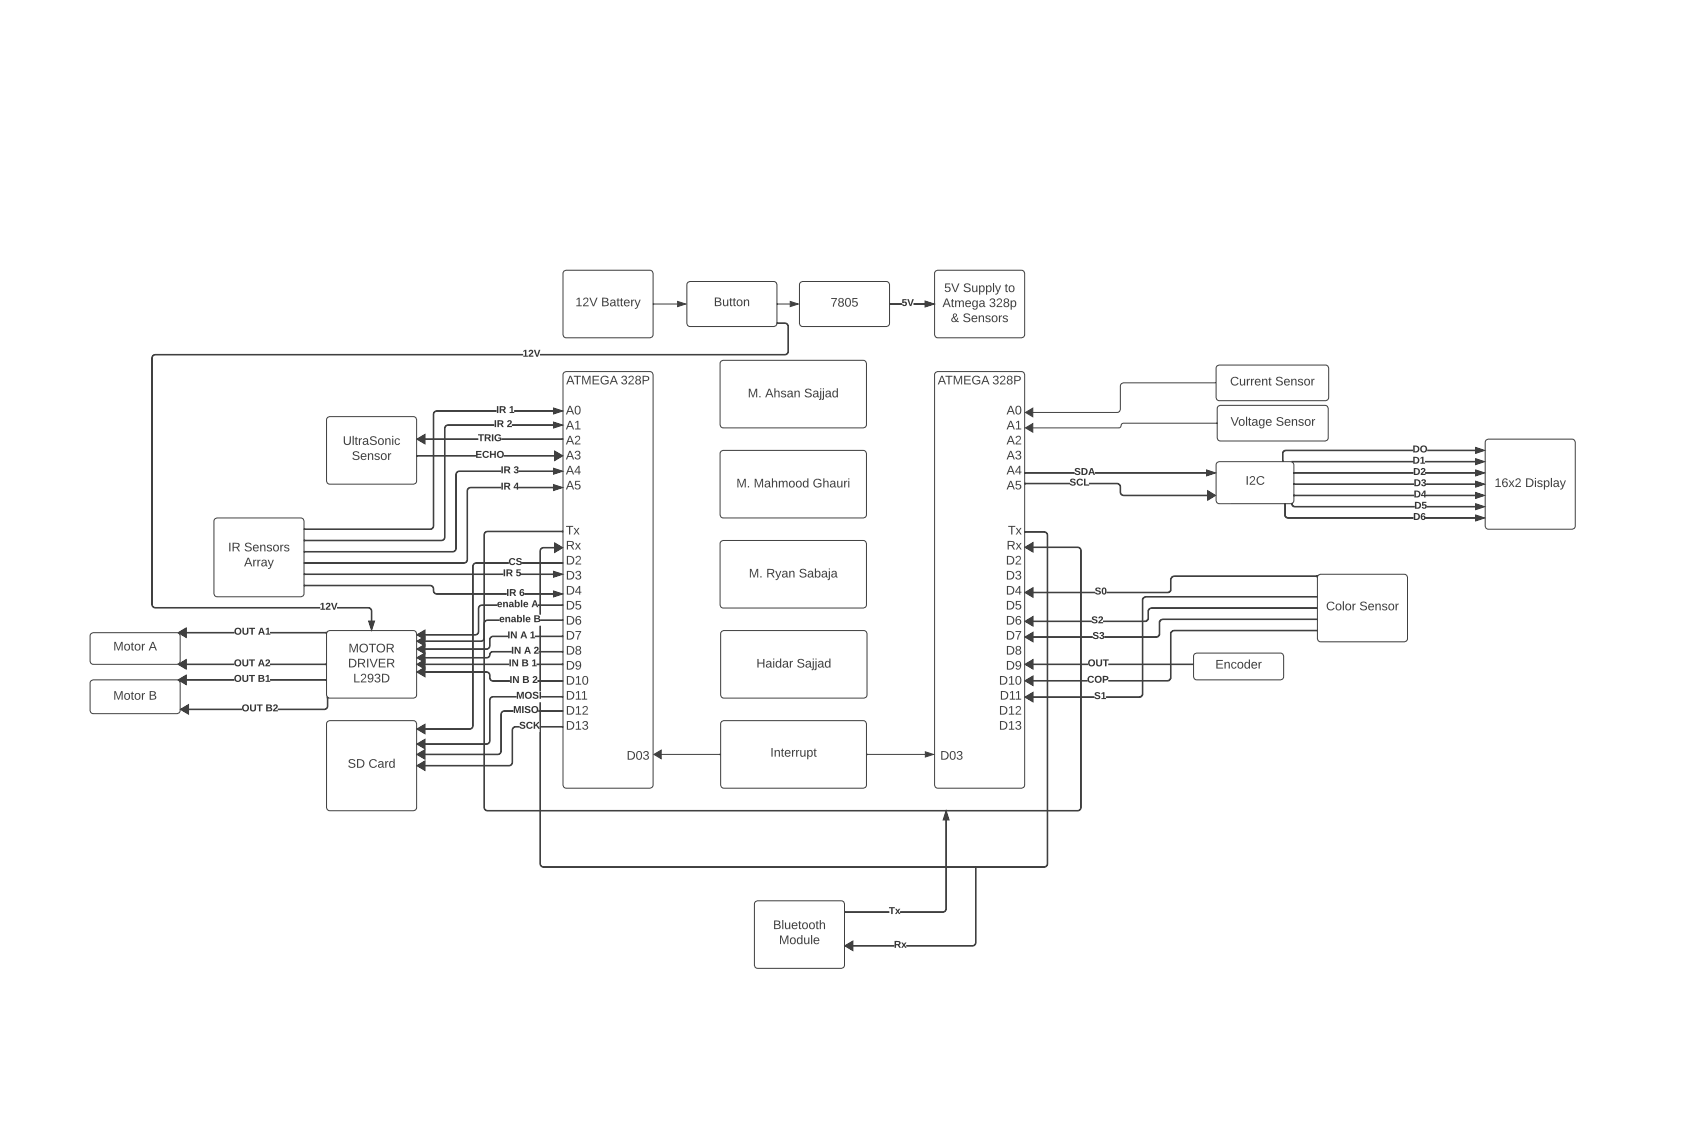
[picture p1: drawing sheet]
<svg xmlns="http://www.w3.org/2000/svg" width="476mm" height="317mm" viewBox="0 0 476 317" stroke-linecap="round" stroke-linejoin="round" font-family="sans-serif">
<path d="M159.1 105l.6-.2h23.5a.92 .92 0 0 1 .9 .9v115.6a.92 .92 0 0 1-.9 .9h-23.5a.92 .92 0 0 1-1-.9v-115.6z" fill="none" stroke="#3a414a" stroke-width=".28"/>
<path d="M92.4 178l.6-.2h23.5a.92 .92 0 0 1 1 1v17.1a.92 .92 0 0 1-1 .9h-23.5a.92 .92 0 0 1-.9-.9v-17.1z" fill="#fff"/>
<path d="M92.4 178l.6-.2h23.5a.92 .92 0 0 1 1 1v17.1a.92 .92 0 0 1-1 .9h-23.5a.92 .92 0 0 1-.9-.9v-17.1z" fill="none" stroke="#3a414a" stroke-width=".28"/>
<path d="M118.6 187.2h24.9v.2h-24.9zM151.4 187.2h7.2v.2h-7.2z" fill="#3a414a"/>
<path d="M118.6 187.2h24.9v.2h-24.9zM151.4 187.2h7.2v.2h-7.2z" fill="none" stroke="#3a414a" stroke-width=".28"/>
<g fill="#3a414a">
<path d="M117.7 187.3l2.1-1.2v2.4z"/>
<path d="M117.6 187.3l2.2-1.3v2.7zM117.9 187.3l1.8 1.1v-2.2z"/>
</g>
<path d="M117.6 187.3l2.2-1.3v2.7zM117.9 187.3l1.8-1.1v2.2z" fill="none" stroke="#3a414a" stroke-width=".28"/>
<g fill="#3a414a">
<path d="M158.6 187.2l.1 .2z"/>
<path d="M158.6 187.2l.1 .2zM158.6 187.2l.1 .2z"/>
</g>
<path d="M158.6 187.2l.1 .2z" fill="none" stroke="#3a414a" stroke-width=".28"/>
<path d="M118.6 185.4h18.7l.6-.3 .2-.9 .6-.5h5.4v.1l-5.4 .1-.4 .4-.4 1-.6 .2h-18.7zM152 183.7h6.6v.1h-6.6z" fill="#3a414a"/>
<path d="M118.6 185.4h18.7l.6-.3 .2-.9 .6-.5h5.4v.1l-5.4 .1-.4 .4-.4 1-.6 .2h-18.7zM152 183.7h6.6v.1h-6.6z" fill="none" stroke="#3a414a" stroke-width=".28"/>
<g fill="#3a414a">
<path d="M117.7 185.5l2.1-1.3v2.5z"/>
<path d="M117.6 185.5l2.2-1.4v2.7zM117.9 185.5l1.8 1v-2.1z"/>
</g>
<path d="M117.6 185.5l2.2-1.4v2.7zM117.9 185.5l1.8-1.1v2.1z" fill="none" stroke="#3a414a" stroke-width=".28"/>
<g fill="#3a414a">
<path d="M158.6 183.7l.1 .1z"/>
<path d="M158.6 183.7l.1 .1zM158.6 183.7l.1 .1z"/>
</g>
<path d="M158.6 183.7l.1 .1z" fill="none" stroke="#3a414a" stroke-width=".28"/>
<path d="M118.6 182.9h18.7l.7-.6v-2.1l.6-.7 4.5-.1v.1h-4.2l-.3 .2-.4 .5-.1 2.2-.3 .5-.5 .2h-18.7zM151 179.4h7.6v.1h-7.6z" fill="#3a414a"/>
<path d="M151 179.4h7.6v.1h-7.6zM118.6 182.9h18.7l.7-.6v-2.1l.6-.7 4.5-.1v.1h-4.2l-.3 .2-.4 .5-.1 2.2-.3 .5-.5 .2h-18.7z" fill="none" stroke="#3a414a" stroke-width=".28"/>
<g fill="#3a414a">
<path d="M117.7 183l2.1-1.2v2.4z"/>
<path d="M117.6 183l2.2-1.3v2.7zM117.9 183l1.8 1.1v-2.1z"/>
</g>
<path d="M117.6 183l2.2-1.3v2.7zM117.9 183l1.8-1v2.1z" fill="none" stroke="#3a414a" stroke-width=".28"/>
<g fill="#3a414a">
<path d="M158.6 179.4l.1 .1z"/>
<path d="M158.6 179.3l.1 .2zM158.6 179.4l.1 .1z"/>
</g>
<path d="M158.6 179.3l.1 .2zM158.6 179.4l.1 .1z" fill="none" stroke="#3a414a" stroke-width=".28"/>
<path d="M118.6 189.4h18.7l.8 .6 .1 1.3 .5 .5 5 .1v.2h-5l-.6-.6-.2-1.5-.7-.4h-18.6zM151.7 191.9h6.9v.2h-6.9z" fill="#3a414a"/>
<path d="M118.6 189.4h18.7l.8 .6 .1 1.3 .5 .5 5 .1v.2h-5l-.6-.6-.2-1.5-.7-.4h-18.6zM151.7 191.9h6.9v.2h-6.9z" fill="none" stroke="#3a414a" stroke-width=".28"/>
<g fill="#3a414a">
<path d="M117.7 189.5l2.1-1.2v2.4z"/>
<path d="M117.6 189.5l2.2-1.4v2.7zM117.9 189.5l1.8 1.1v-2.2z"/>
</g>
<path d="M117.6 189.5l2.2-1.4v2.7zM117.9 189.5l1.8-1.1v2.2z" fill="none" stroke="#3a414a" stroke-width=".28"/>
<g fill="#3a414a">
<path d="M158.6 191.9l.1 .2z"/>
<path d="M158.6 191.9l.1 .2zM158.6 191.9l.1 .2z"/>
</g>
<path d="M158.6 191.9l.1 .2z" fill="none" stroke="#3a414a" stroke-width=".28"/>
<path d="M118.6 180.7h17.2l.6-.7v-4.2l.2-.6 .7-.4h3.4v.2h-3.2l-.6 .2-.3 .6v4.2l-.2 .5-.7 .4h-17.1zM152.5 174.8h6.1v.2h-6.1z" fill="#3a414a"/>
<path d="M152.5 174.8h6.1v.2h-6.1zM118.6 180.7h17.2l.6-.7v-4.2l.2-.6 .7-.4h3.4v.2h-3.2l-.6 .2-.3 .6v4.2l-.2 .5-.7 .4h-17.1z" fill="none" stroke="#3a414a" stroke-width=".28"/>
<g fill="#3a414a">
<path d="M117.7 180.8l2.1-1.2v2.4z"/>
<path d="M117.6 180.8l2.2-1.3v2.6zM117.9 180.8l1.8 1.1v-2.2z"/>
</g>
<path d="M117.6 180.8l2.2-1.3v2.6zM117.9 180.8l1.8-1.1v2.2z" fill="none" stroke="#3a414a" stroke-width=".28"/>
<g fill="#3a414a">
<path d="M158.6 174.8l.1 .2z"/>
<path d="M158.6 174.8l.1 .2zM158.6 174.8l.1 .2z"/>
</g>
<path d="M158.6 174.8l.1 .2z" fill="none" stroke="#3a414a" stroke-width=".28"/>
<path d="M118.6 178.9l15.8-.1 .5-.7v-6.5l.1-.6 .9-.4h4.2v.1h-4.4l-.6 .5-.1 7-.2 .5-.5 .3-15.7 .1zM151.8 170.6h6.8v.1h-6.8z" fill="#3a414a"/>
<path d="M118.6 178.9l15.8-.1 .5-.7v-6.5l.1-.6 .9-.4h4.2v.1h-4.4l-.6 .5-.1 7-.2 .5-.5 .3-15.7 .1zM151.8 170.6h6.8v.1h-6.8z" fill="none" stroke="#3a414a" stroke-width=".28"/>
<g fill="#3a414a">
<path d="M117.7 179l2.1-1.2v2.4z"/>
<path d="M117.6 179l2.2-1.3v2.7zM117.9 179l1.8 1.1v-2.2z"/>
</g>
<path d="M117.6 179l2.2-1.3v2.7zM117.9 179l1.8-1.1v2.2z" fill="none" stroke="#3a414a" stroke-width=".28"/>
<g fill="#3a414a">
<path d="M158.6 170.6l.1 .1z"/>
<path d="M158.6 170.6l.1 .1zM158.6 170.6l.1 .1z"/>
</g>
<path d="M158.6 170.6l.1 .1z" fill="none" stroke="#3a414a" stroke-width=".28"/>
<path d="M92.4 203.4l.6-.2h23.5a.92 .92 0 0 1 1 1v23.4a.92 .92 0 0 1-1 1h-23.5a.92 .92 0 0 1-.9-1v-23.4z" fill="#fff"/>
<path d="M92.4 203.4l.6-.2h23.5a.92 .92 0 0 1 1 1v23.4a.92 .92 0 0 1-1 1h-23.5a.92 .92 0 0 1-.9-1v-23.4z" fill="none" stroke="#3a414a" stroke-width=".28"/>
<path d="M118.6 209.7l19-.1 .4-.7 .1-12 .5-.4 .5-.1h6.4v.1h-6.4l-.8 .5-.1 11.9-.1 .4-.5 .5-19 .1zM152.7 196.4h5.9v.1h-5.9z" fill="#3a414a"/>
<path d="M152.7 196.4h5.9v.1h-5.9zM118.6 209.7l19-.1 .4-.7 .1-12 .5-.4 .5-.1h6.4v.1h-6.4l-.8 .5-.1 11.9-.1 .4-.5 .5-19 .1z" fill="none" stroke="#3a414a" stroke-width=".28"/>
<g fill="#3a414a">
<path d="M117.7 209.8l2.1-1.2v2.4z"/>
<path d="M117.6 209.8l2.2-1.3v2.7zM117.9 209.8l1.8 1.1v-2.2z"/>
</g>
<path d="M117.6 209.8l2.2-1.3v2.7zM117.9 209.8l1.8-1.1v2.2z" fill="none" stroke="#3a414a" stroke-width=".28"/>
<g fill="#3a414a">
<path d="M158.6 196.4l.1 .1z"/>
<path d="M158.6 196.4l.1 .1zM158.6 196.4l.1 .1z"/>
</g>
<path d="M158.6 196.4l.1 .1z" fill="none" stroke="#3a414a" stroke-width=".28"/>
<path d="M118.6 212.6h22.1l.5-.8 .1-10.7 .6-.6 2.8-.1v.2h-2.6l-.7 .6v10.6l-.1 .4-.5 .5-22.2 .1zM151.9 200.4h6.7v.2h-6.7z" fill="#3a414a"/>
<path d="M118.6 212.6h22.1l.5-.8 .1-10.7 .6-.6 2.8-.1v.2h-2.6l-.7 .6v10.6l-.1 .4-.5 .5-22.2 .1zM151.9 200.4h6.7v.2h-6.7z" fill="none" stroke="#3a414a" stroke-width=".28"/>
<g fill="#3a414a">
<path d="M117.7 212.7l2.1-1.2v2.4z"/>
<path d="M117.6 212.7l2.2-1.3v2.7zM117.9 212.7l1.8 1.1v-2.2z"/>
</g>
<path d="M117.6 212.7l2.2-1.3v2.7zM117.9 212.7l1.8-1.1v2.2z" fill="none" stroke="#3a414a" stroke-width=".28"/>
<g fill="#3a414a">
<path d="M158.6 200.4l.1 .2z"/>
<path d="M158.6 200.4l.1 .2zM158.6 200.4l.1 .2z"/>
</g>
<path d="M158.6 200.4l.1 .2z" fill="none" stroke="#3a414a" stroke-width=".28"/>
<path d="M118.6 215.8l25.3-.1 .5-.8v-9.3l.7-.7h1.3v.1l-1.4 .1-.4 .5-.1 9.3-.1 .7-.6 .3-25.2 .1zM152.3 204.9h6.3v.1h-6.3z" fill="#3a414a"/>
<path d="M118.6 215.8l25.3-.1 .5-.8v-9.3l.7-.7h1.3v.1l-1.4 .1-.4 .5-.1 9.3-.1 .7-.6 .3-25.2 .1zM152.3 204.9h6.3v.1h-6.3z" fill="none" stroke="#3a414a" stroke-width=".28"/>
<g fill="#3a414a">
<path d="M117.7 215.9l2.1-1.2v2.4z"/>
<path d="M117.6 215.9l2.2-1.3v2.6zM117.9 215.9l1.8 1.1v-2.2z"/>
</g>
<path d="M117.6 215.9l2.2-1.3v2.6zM117.9 215.9l1.8-1.1v2.2z" fill="none" stroke="#3a414a" stroke-width=".28"/>
<g fill="#3a414a">
<path d="M158.6 204.9l.1 .1z"/>
<path d="M158.6 204.9l.1 .1zM158.6 204.9l.1 .1z"/>
</g>
<path d="M158.6 204.9l.1 .1z" fill="none" stroke="#3a414a" stroke-width=".28"/>
<path d="M133.6 159l.7-.3h9.1v.1h-9.1l-.6 .3-.3 .5v45.3l-.4 .6-.4 .1h-14v-.1h13.9l.7-.6 .1-45.2zM147.3 158.7h11.3v.1h-11.3z" fill="#3a414a"/>
<path d="M133.6 159l.7-.3h9.1v.1h-9.1l-.6 .3-.3 .5v45.3l-.4 .6-.4 .1h-14v-.1h13.9l.7-.6 .1-45.2zM147.3 158.7h11.3v.1h-11.3z" fill="none" stroke="#3a414a" stroke-width=".28"/>
<g fill="#3a414a">
<path d="M117.7 205.6l2.1-1.2v2.4z"/>
<path d="M117.6 205.6l2.2-1.4v2.7zM117.9 205.6l1.8 1v-2.1z"/>
</g>
<path d="M117.6 205.6l2.2-1.4v2.7zM117.9 205.6l1.8-1.1v2.1z" fill="none" stroke="#3a414a" stroke-width=".28"/>
<g fill="#3a414a">
<path d="M158.6 158.7l.1 .1z"/>
<path d="M158.6 158.7l.1 .1zM158.6 158.7l.1 .1z"/>
</g>
<path d="M158.6 158.7l.1 .1z" fill="none" stroke="#3a414a" stroke-width=".28"/>
<path d="M92.4 117.7l.6-.2h23.5a.92 .92 0 0 1 1 .9v17.2a.92 .92 0 0 1-1 .9h-23.5a.92 .92 0 0 1-.9-.9v-17.2z" fill="#fff"/>
<path d="M92.4 117.7l.6-.2h23.5a.92 .92 0 0 1 1 .9v17.2a.92 .92 0 0 1-1 .9h-23.5a.92 .92 0 0 1-.9-.9v-17.2z" fill="none" stroke="#3a414a" stroke-width=".28"/>
<path d="M118.6 123.7h16.1v.2h-16.1zM141.5 123.7h17.1v.2h-17.1z" fill="#3a414a"/>
<path d="M118.6 123.7h16.1v.2h-16.1zM141.5 123.7h17.1v.2h-17.1z" fill="none" stroke="#3a414a" stroke-width=".28"/>
<g fill="#3a414a">
<path d="M117.7 123.8l2.1-1.2v2.4z"/>
<path d="M117.6 123.8l2.2-1.3v2.7zM117.9 123.8l1.8 1.1v-2.2z"/>
</g>
<path d="M117.6 123.8l2.2-1.3v2.7zM117.9 123.8l1.8-1.1v2.2z" fill="none" stroke="#3a414a" stroke-width=".28"/>
<path d="M117.6 128.4h16.4v.2h-16.4zM142.2 128.4h15.4v.2h-15.4z" fill="#3a414a"/>
<path d="M117.6 128.4h16.4v.2h-16.4zM142.2 128.4h15.4v.2h-15.4z" fill="none" stroke="#3a414a" stroke-width=".28"/>
<g fill="#3a414a">
<path d="M117.6 128.4v.2z"/>
<path d="M117.6 128.4v.2zM117.6 128.4v.2z"/>
</g>
<path d="M117.6 128.4v.2z" fill="none" stroke="#3a414a" stroke-width=".28"/>
<g fill="#3a414a">
<path d="M156.5 127.3l2 1.2-2 1.2z"/>
<path d="M156.4 127.2l2.3 1.3-2.3 1.4zM156.5 127.4v2.2l1.9-1.1z"/>
</g>
<path d="M156.4 127.2l2.3 1.3-2.3 1.4zM156.5 127.4l1.9 1.1-1.9 1.1z" fill="none" stroke="#3a414a" stroke-width=".28"/>
<path d="M60.7 146.3l.6-.3h23.5a.92 .92 0 0 1 .9 1v20.3a.92 .92 0 0 1-.9 1h-23.5a.92 .92 0 0 1-1-1v-20.3z" fill="#fff"/>
<path d="M60.7 146.3l.6-.3h23.5a.92 .92 0 0 1 .9 1v20.3a.92 .92 0 0 1-.9 1h-23.5a.92 .92 0 0 1-1-1v-20.3z" fill="none" stroke="#3a414a" stroke-width=".28"/>
<path d="M85.9 149.1h35.8l.5-.8 .1-31.9 .4-.5 .5-.1h16.7v.2h-16.7l-.8 .4-.1 31.9-.1 .4-.4 .5-35.9 .1zM145.1 115.8h11v.2h-11z" fill="#3a414a"/>
<path d="M145.1 115.8h11v.2h-11zM85.9 149.1h35.8l.5-.8 .1-31.9 .4-.5 .5-.1h16.7v.2h-16.7l-.8 .4-.1 31.9-.1 .4-.4 .5-35.9 .1z" fill="none" stroke="#3a414a" stroke-width=".28"/>
<g fill="#3a414a">
<path d="M85.8 149.1l.1 .2z"/>
<path d="M85.8 149.1l.1 .2zM85.8 149.1l.1 .2z"/>
</g>
<path d="M85.8 149.1l.1 .2z" fill="none" stroke="#3a414a" stroke-width=".28"/>
<g fill="#3a414a">
<path d="M156.1 115.2l2.3 .7-2.3 .7z"/>
<path d="M156.1 115l2.6 .9-2.6 .8zM156.2 115.3v1.2l2-.6z"/>
</g>
<path d="M156.1 115l2.6 .9-2.6 .8zM156.2 115.3l2 .6-2 .6z" fill="none" stroke="#3a414a" stroke-width=".28"/>
<path d="M85.9 152.3l39-.1 .4-.8 .1-31.1 .5-.4 .5-.1h12.9v.1h-12.9l-.8 .5-.1 31-.1 .5-.5 .5-39 .1zM144.4 119.8h11.7v.1h-11.7z" fill="#3a414a"/>
<path d="M144.4 119.8h11.7v.1h-11.7zM85.9 152.3l39-.1 .4-.8 .1-31.1 .5-.4 .5-.1h12.9v.1h-12.9l-.8 .5-.1 31-.1 .5-.5 .5-39 .1z" fill="none" stroke="#3a414a" stroke-width=".28"/>
<g fill="#3a414a">
<path d="M85.8 152.3l.1 .2z"/>
<path d="M85.8 152.3l.1 .2zM85.8 152.3l.1 .2z"/>
</g>
<path d="M85.8 152.3l.1 .2z" fill="none" stroke="#3a414a" stroke-width=".28"/>
<g fill="#3a414a">
<path d="M156.1 119.1l2.3 .8-2.3 .7z"/>
<path d="M156.1 119l2.6 .9-2.6 .8zM156.2 119.2v1.3l2-.6z"/>
</g>
<path d="M156.1 119l2.6 .9-2.6 .8zM156.2 119.2l2 .7-2 .6z" fill="none" stroke="#3a414a" stroke-width=".28"/>
<path d="M85.9 155.5l42.1-.1 .5-.8 .1-21.2 .5-.5 .4-.1h11.7v.2h-11.7l-.7 .4-.1 21.2-.1 .5-.5 .4-42.2 .2zM146.4 132.8h9.7v.2h-9.7z" fill="#3a414a"/>
<path d="M146.4 132.8h9.7v.2h-9.7zM85.9 155.5l42.1-.1 .5-.8 .1-21.2 .5-.5 .4-.1h11.7v.2h-11.7l-.7 .4-.1 21.2-.1 .5-.5 .4-42.2 .2z" fill="none" stroke="#3a414a" stroke-width=".28"/>
<g fill="#3a414a">
<path d="M85.8 155.5l.1 .2z"/>
<path d="M85.8 155.5l.1 .2zM85.8 155.5l.1 .2z"/>
</g>
<path d="M85.8 155.5l.1 .2z" fill="none" stroke="#3a414a" stroke-width=".28"/>
<g fill="#3a414a">
<path d="M156.1 132.1l2.3 .8-2.3 .7z"/>
<path d="M156.1 132l2.6 .9-2.6 .8zM156.2 132.3v1.2l2-.6z"/>
</g>
<path d="M156.1 132l2.6 .9-2.6 .8zM156.2 132.3l2 .6-2 .6z" fill="none" stroke="#3a414a" stroke-width=".28"/>
<path d="M85.9 158.7l45.3-.1 .5-.8 .1-19.8 .4-.5 .5-.1h8.5v.2h-8.5l-.8 .4-.1 19.8-.1 .6-.6 .4h-45.2zM146.4 137.4h9.7v.2h-9.7z" fill="#3a414a"/>
<path d="M146.4 137.4h9.7v.2h-9.7zM85.9 158.7l45.3-.1 .5-.8 .1-19.8 .4-.5 .5-.1h8.5v.2h-8.5l-.8 .4-.1 19.8-.1 .6-.6 .4h-45.2z" fill="none" stroke="#3a414a" stroke-width=".28"/>
<g fill="#3a414a">
<path d="M85.8 158.7l.1 .1z"/>
<path d="M85.8 158.7l.1 .1zM85.8 158.7l.1 .1z"/>
</g>
<path d="M85.8 158.7l.1 .1z" fill="none" stroke="#3a414a" stroke-width=".28"/>
<g fill="#3a414a">
<path d="M156.1 136.7l2.3 .8-2.3 .7z"/>
<path d="M156.1 136.6l2.6 .9-2.6 .8zM156.2 136.9v1.2l2-.6z"/>
</g>
<path d="M156.1 136.6l2.6 .9-2.6 .8zM156.2 136.9l2 .6-2 .6z" fill="none" stroke="#3a414a" stroke-width=".28"/>
<path d="M85.9 161.8h55.9v.2h-55.9zM147 161.8h9.1v.2h-9.1z" fill="#3a414a"/>
<path d="M85.9 161.8h55.9v.2h-55.9zM147 161.8h9.1v.2h-9.1z" fill="none" stroke="#3a414a" stroke-width=".28"/>
<g fill="#3a414a">
<path d="M85.8 161.8l.1 .2z"/>
<path d="M85.8 161.8l.1 .2zM85.8 161.8l.1 .2z"/>
</g>
<path d="M85.8 161.8l.1 .2z" fill="none" stroke="#3a414a" stroke-width=".28"/>
<g fill="#3a414a">
<path d="M156.1 161.2l2.3 .7-2.3 .8z"/>
<path d="M156.1 161.1l2.6 .8-2.6 .9zM156.2 161.3v1.2l2-.6z"/>
</g>
<path d="M156.1 161.1l2.6 .8-2.6 .9zM156.2 161.3l2 .6-2 .6z" fill="none" stroke="#3a414a" stroke-width=".28"/>
<path d="M85.9 165l35.9 .1a1.21 1.21 0 0 1 .5 1.4l.3 .6 .6 .3h19.6v.2l-20.1-.2a1.21 1.21 0 0 1-.5-1.3l-.3-.7-.6-.2h-35.4zM147.9 167.4h8.2v.2h-8.2z" fill="#3a414a"/>
<path d="M85.9 165l35.9 .1a1.21 1.21 0 0 1 .5 1.4l.3 .6 .6 .3h19.6v.2l-20.1-.2a1.21 1.21 0 0 1-.5-1.3l-.3-.7-.6-.2h-35.4zM147.9 167.4h8.2v.2h-8.2z" fill="none" stroke="#3a414a" stroke-width=".28"/>
<g fill="#3a414a">
<path d="M85.8 165l.1 .2z"/>
<path d="M85.8 165l.1 .2zM85.8 165l.1 .2z"/>
</g>
<path d="M85.8 165l.1 .2z" fill="none" stroke="#3a414a" stroke-width=".28"/>
<g fill="#3a414a">
<path d="M156.1 166.8l2.3 .7-2.3 .7z"/>
<path d="M156.1 166.6l2.6 .9-2.6 .8zM156.2 166.9v1.2l2-.6z"/>
</g>
<path d="M156.1 166.6l2.6 .9-2.6 .8zM156.2 166.9l2 .6-2 .6z" fill="none" stroke="#3a414a" stroke-width=".28"/>
<path d="M203.4 101.8l.6-.2h39.4a.92 .92 0 0 1 .9 1v17.1a.92 .92 0 0 1-.9 .9h-39.4a.92 .92 0 0 1-1-.9v-17.1z" fill="#fff"/>
<path d="M203.4 101.8l.6-.2h39.4a.92 .92 0 0 1 .9 1v17.1a.92 .92 0 0 1-.9 .9h-39.4a.92 .92 0 0 1-1-.9v-17.1z" fill="none" stroke="#3a414a" stroke-width=".28"/>
<path d="M203.4 127.2l.6-.2h39.4a.92 .92 0 0 1 .9 1v17.1a.92 .92 0 0 1-.9 .9h-39.4a.92 .92 0 0 1-1-.9v-17.1z" fill="#fff"/>
<path d="M203.4 127.2l.6-.2h39.4a.92 .92 0 0 1 .9 1v17.1a.92 .92 0 0 1-.9 .9h-39.4a.92 .92 0 0 1-1-.9v-17.1z" fill="none" stroke="#3a414a" stroke-width=".28"/>
<path d="M212.8 135h.4l.8 2.1 .7-2.1h.5v2.4h-.3v-2.1l-.8 2.1h-.2l-.8-2.1v2.1h-.3z" fill="#3a414a"/>
<path d="M203.4 152.6l.6-.2h39.4a.92 .92 0 0 1 .9 1v17.1a.92 .92 0 0 1-.9 .9h-39.4a.92 .92 0 0 1-1-.9v-17.1z" fill="#fff"/>
<path d="M203.4 152.6l.6-.2h39.4a.92 .92 0 0 1 .9 1v17.1a.92 .92 0 0 1-.9 .9h-39.4a.92 .92 0 0 1-1-.9v-17.1z" fill="none" stroke="#3a414a" stroke-width=".28"/>
<path d="M203.5 178l.7-.2h39.3a.92 .92 0 0 1 1 1v17.1a.92 .92 0 0 1-1 .9h-39.3a.92 .92 0 0 1-1-.9v-17.1z" fill="#fff"/>
<path d="M203.5 178l.7-.2h39.3a.92 .92 0 0 1 1 1v17.1a.92 .92 0 0 1-1 .9h-39.3a.92 .92 0 0 1-1-.9v-17.1z" fill="none" stroke="#3a414a" stroke-width=".28"/>
<path d="M263.9 105l.6-.2h23.5a.92 .92 0 0 1 .9 .9v115.6a.92 .92 0 0 1-.9 .9h-23.5a.92 .92 0 0 1-1-.9v-115.6z" fill="#fff"/>
<path d="M263.9 105l.6-.2h23.5a.92 .92 0 0 1 .9 .9v115.6a.92 .92 0 0 1-.9 .9h-23.5a.92 .92 0 0 1-1-.9v-115.6z" fill="none" stroke="#3a414a" stroke-width=".28"/>
<path d="M343.2 130.4l.7-.2h20a.92 .92 0 0 1 .9 .9v10a.91 .91 0 0 1-.9 .9h-20a.92 .92 0 0 1-1-.9v-10z" fill="#fff"/>
<path d="M343.2 130.4l.7-.2h20a.92 .92 0 0 1 .9 .9v10a.91 .91 0 0 1-.9 .9h-20a.92 .92 0 0 1-1-.9v-10z" fill="none" stroke="#3a414a" stroke-width=".28"/>
<path d="M307.2 136.3h8.1l.6 .7 .2 2.1 .8 .5h24.7v.2h-24.9l-.8-.6-.1-2.2-.6-.5-8-.1zM289.1 136.3h12.5v.1h-12.5z" fill="#3a414a"/>
<path d="M289.1 136.3h12.5v.1h-12.5zM307.2 136.3h8.1l.6 .7 .2 2.1 .8 .5h24.7v.2h-24.9l-.8-.6-.1-2.2-.6-.5-8-.1z" fill="none" stroke="#3a414a" stroke-width=".28"/>
<g fill="#3a414a">
<path d="M340.5 138.5l2.1 1.2-2.1 1.2z"/>
<path d="M340.5 138.4l2.2 1.3-2.2 1.3zM340.7 138.6v2.2l1.7-1.1z"/>
</g>
<path d="M340.5 138.4l2.2 1.3-2.2 1.3zM340.7 138.6l1.7 1.1-1.7 1.1z" fill="none" stroke="#3a414a" stroke-width=".28"/>
<path d="M289.1 133.3h13.8v.1h-13.8zM308.8 133.3h31.4v.1h-31.4z" fill="#3a414a"/>
<path d="M289.1 133.3h13.8v.1h-13.8zM308.8 133.3h31.4v.1h-31.4z" fill="none" stroke="#3a414a" stroke-width=".28"/>
<g fill="#3a414a">
<path d="M340.2 132.6l2.2 .8-2.2 .7z"/>
<path d="M340.2 132.5l2.5 .9-2.5 .8zM340.4 132.7v1.3l1.9-.6z"/>
</g>
<path d="M340.2 132.5l2.5 .9-2.5 .8zM340.4 132.7l1.9 .7-1.9 .6z" fill="none" stroke="#3a414a" stroke-width=".28"/>
<path d="M419.1 124l.6-.2h23.5a.92 .92 0 0 1 1 1v23.5a.92 .92 0 0 1-1 .9h-23.5a.92 .92 0 0 1-.9-.9v-23.5z" fill="#fff"/>
<path d="M419.1 124l.6-.2h23.5a.92 .92 0 0 1 1 1v23.5a.92 .92 0 0 1-1 .9h-23.5a.92 .92 0 0 1-.9-.9v-23.5z" fill="none" stroke="#3a414a" stroke-width=".28"/>
<path d="M365 136.4h33.6v.2h-33.6zM402.3 136.4h13.8v.2h-13.8z" fill="#3a414a"/>
<path d="M365 136.4h33.6v.2h-33.6zM402.3 136.4h13.8v.2h-13.8z" fill="none" stroke="#3a414a" stroke-width=".28"/>
<g fill="#3a414a">
<path d="M364.8 136.4l.2 .2z"/>
<path d="M364.8 136.4l.2 .2zM364.8 136.4l.2 .2z"/>
</g>
<path d="M364.8 136.4l.2 .2z" fill="none" stroke="#3a414a" stroke-width=".28"/>
<g fill="#3a414a">
<path d="M416.1 135.8l2.4 .7-2.4 .8z"/>
<path d="M416.1 135.7l2.5 .8-2.5 .9zM416.2 135.9v1.2l1.9-.6z"/>
</g>
<path d="M416.1 135.7l2.5 .8-2.5 .9zM416.2 135.9l1.9 .6-1.9 .6z" fill="none" stroke="#3a414a" stroke-width=".28"/>
<path d="M365 133.3h33.5v.1h-33.5zM402 133.3h14.1v.1h-14.1z" fill="#3a414a"/>
<path d="M365 133.3h33.5v.1h-33.5zM402 133.3h14.1v.1h-14.1z" fill="none" stroke="#3a414a" stroke-width=".28"/>
<g fill="#3a414a">
<path d="M364.8 133.3l.2 .1z"/>
<path d="M364.8 133.3l.2 .1zM364.8 133.3l.2 .1z"/>
</g>
<path d="M364.8 133.3l.2 .1z" fill="none" stroke="#3a414a" stroke-width=".28"/>
<g fill="#3a414a">
<path d="M416.1 132.6l2.4 .8-2.4 .7z"/>
<path d="M416.1 132.5l2.5 .9-2.5 .8zM416.2 132.7v1.3l1.9-.6z"/>
</g>
<path d="M416.1 132.5l2.5 .9-2.5 .8zM416.2 132.7l1.9 .7-1.9 .6z" fill="none" stroke="#3a414a" stroke-width=".28"/>
<path d="M365 139.6h33.6v.2h-33.6zM402.3 139.6h13.8v.2h-13.8z" fill="#3a414a"/>
<path d="M365 139.6h33.6v.2h-33.6zM402.3 139.6h13.8v.2h-13.8z" fill="none" stroke="#3a414a" stroke-width=".28"/>
<g fill="#3a414a">
<path d="M364.8 139.6l.2 .2z"/>
<path d="M364.8 139.6l.2 .2zM364.8 139.6l.2 .2z"/>
</g>
<path d="M364.8 139.6l.2 .2z" fill="none" stroke="#3a414a" stroke-width=".28"/>
<g fill="#3a414a">
<path d="M416.1 139l2.4 .7-2.4 .7z"/>
<path d="M416.1 138.9l2.5 .8-2.5 .8zM416.2 139.1v1.2l1.9-.6z"/>
</g>
<path d="M416.1 138.9l2.5 .8-2.5 .8zM416.2 139.1l1.9 .6-1.9 .6z" fill="none" stroke="#3a414a" stroke-width=".28"/>
<path d="M364.3 130.1h34.2v.2h-34.2zM402 130.1h14.1v.2h-14.1z" fill="#3a414a"/>
<path d="M364.3 130.1h34.2v.2h-34.2zM402 130.1h14.1v.2h-14.1z" fill="none" stroke="#3a414a" stroke-width=".28"/>
<g fill="#3a414a">
<path d="M416.1 129.4l2.4 .8-2.4 .7z"/>
<path d="M416.1 129.3l2.5 .9-2.5 .8zM416.2 129.6v1.2l1.9-.6z"/>
</g>
<path d="M416.1 129.3l2.5 .9-2.5 .8zM416.2 129.6l1.9 .6-1.9 .6z" fill="none" stroke="#3a414a" stroke-width=".28"/>
<path d="M364.2 142.1l.4 .6 .5 .1h33.7v.2h-33.7l-.8-.4zM402.4 142.8h13.7v.2h-13.7z" fill="#3a414a"/>
<path d="M364.2 142.1l.4 .6 .5 .1h33.7v.2h-33.7l-.8-.4zM402.4 142.8h13.7v.2h-13.7z" fill="none" stroke="#3a414a" stroke-width=".28"/>
<g fill="#3a414a">
<path d="M364.2 142l.1-.1z"/>
<path d="M364.2 142l.1-.1zM364.2 142h.1z"/>
</g>
<path d="M364.2 142l.1-.1zM364.2 142h.1z" fill="none" stroke="#3a414a" stroke-width=".28"/>
<g fill="#3a414a">
<path d="M416.1 142.1l2.4 .8-2.4 .7z"/>
<path d="M416.1 142l2.5 .9-2.5 .8zM416.2 142.3v1.2l1.9-.6z"/>
</g>
<path d="M416.1 142l2.5 .9-2.5 .8zM416.2 142.3l1.9 .6-1.9 .6z" fill="none" stroke="#3a414a" stroke-width=".28"/>
<path d="M361.9 127.1l.7-.2h35.7v.2h-35.7l-.8 .5v2.4h-.2v-2.5zM402.6 126.9h13.5v.2h-13.5z" fill="#3a414a"/>
<path d="M361.9 127.1l.7-.2h35.7v.2h-35.7l-.8 .5v2.4h-.2v-2.5zM402.6 126.9h13.5v.2h-13.5z" fill="none" stroke="#3a414a" stroke-width=".28"/>
<g fill="#3a414a">
<path d="M361.6 130l.2 .1z"/>
<path d="M361.6 130l.2 .1zM361.6 130l.2 .1z"/>
</g>
<path d="M361.6 130l.2 .1z" fill="none" stroke="#3a414a" stroke-width=".28"/>
<g fill="#3a414a">
<path d="M416.1 126.3l2.4 .7-2.4 .7z"/>
<path d="M416.1 126.2l2.5 .8-2.5 .8zM416.2 126.4v1.2l1.9-.6z"/>
</g>
<path d="M416.1 126.2l2.5 .8-2.5 .8zM416.2 126.4l1.9 .6-1.9 .6z" fill="none" stroke="#3a414a" stroke-width=".28"/>
<path d="M362.3 142.2h.1v3.3l.7 .5h35.4v.1h-35.3a1.07 1.07 0 0 1-.9-1zM402 146h14.1v.1h-14.1z" fill="#3a414a"/>
<path d="M362.3 142.2h.1v3.3l.7 .5h35.4v.1h-35.3a1.07 1.07 0 0 1-.9-1zM402 146h14.1v.1h-14.1z" fill="none" stroke="#3a414a" stroke-width=".28"/>
<g fill="#3a414a">
<path d="M362.3 142.1l.1 .1z"/>
<path d="M362.3 142.1l.1 .1zM362.3 142.1l.1 .1z"/>
</g>
<path d="M362.3 142.1l.1 .1z" fill="none" stroke="#3a414a" stroke-width=".28"/>
<g fill="#3a414a">
<path d="M416.1 145.3l2.4 .8-2.4 .7z"/>
<path d="M416.1 145.2l2.5 .9-2.5 .8zM416.2 145.4v1.3l1.9-.6z"/>
</g>
<path d="M416.1 145.2l2.5 .9-2.5 .8zM416.2 145.4l1.9 .7-1.9 .6z" fill="none" stroke="#3a414a" stroke-width=".28"/>
<path d="M343.2 103.1l.7-.2h29.8a.92 .92 0 0 1 .9 1v8.1a.92 .92 0 0 1-.9 1h-29.8a.91 .91 0 0 1-1-1v-8.1z" fill="#fff"/>
<path d="M343.2 103.1l.7-.2h29.8a.92 .92 0 0 1 .9 1v8.1a.92 .92 0 0 1-.9 1h-29.8a.91 .91 0 0 1-1-1v-8.1z" fill="none" stroke="#3a414a" stroke-width=".28"/>
<path d="M343.6 114.5l.6-.2h29.4a.92 .92 0 0 1 .9 1v8.1a.92 .92 0 0 1-.9 1l-29.4-.1a.91 .91 0 0 1-1-.9v-8.1z" fill="#fff"/>
<path d="M342.7 108h-25.9a.9 .9 0 0 0-.9 .9v6.5a.9 .9 0 0 1-.9 .9h-24.9M343.6 114.5l.6-.2h29.4a.92 .92 0 0 1 .9 1v8.1a.92 .92 0 0 1-.9 1l-29.4-.1a.91 .91 0 0 1-1-.9v-8.1z" fill="none" stroke="#3a414a" stroke-width=".28"/>
<path d="M289.2 116.3l2-1.2v2.4z" fill="#3a414a"/>
<path d="M289.2 116.3l2-1.2v2.4z" fill="none" stroke="#3a414a" stroke-width=".28"/>
<path d="M342.7 107.9v.1z" fill="#3a414a"/>
<path d="M342.7 107.9v.1zM343.1 119.3h-26.3l-.6 .3-.2 .7-.5 .4h-25.4" fill="none" stroke="#3a414a" stroke-width=".28"/>
<path d="M289.2 120.7l2-1.3v2.5z" fill="#3a414a"/>
<path d="M289.2 120.7l2-1.3v2.5z" fill="none" stroke="#3a414a" stroke-width=".28"/>
<path d="M343.1 119.3l.1 .1z" fill="#3a414a"/>
<path d="M343.1 119.3l.1 .1z" fill="none" stroke="#3a414a" stroke-width=".28"/>
<path d="M336.9 184.4l.6-.3h23.5a.92 .92 0 0 1 .9 1v5.7a.92 .92 0 0 1-.9 .9h-23.5a.92 .92 0 0 1-1-.9v-5.7z" fill="#fff"/>
<path d="M336.9 184.4l.6-.3h23.5a.92 .92 0 0 1 .9 1v5.7a.92 .92 0 0 1-.9 .9h-23.5a.92 .92 0 0 1-1-.9v-5.7z" fill="none" stroke="#3a414a" stroke-width=".28"/>
<path d="M290.1 187.2h16.6v.2h-16.6zM312.7 187.2h23.7v.2h-23.7z" fill="#3a414a"/>
<path d="M290.1 187.2h16.6v.2h-16.6zM312.7 187.2h23.7v.2h-23.7z" fill="none" stroke="#3a414a" stroke-width=".28"/>
<g fill="#3a414a">
<path d="M289.2 187.3l2-1.2v2.4z"/>
<path d="M289 187.3l2.3-1.3v2.7zM289.3 187.3l1.8 1.1v-2.2z"/>
</g>
<path d="M289 187.3l2.3-1.3v2.7zM289.3 187.3l1.8-1.1v2.2z" fill="none" stroke="#3a414a" stroke-width=".28"/>
<g fill="#3a414a">
<path d="M336.4 187.2v.2z"/>
<path d="M336.4 187.2v.2zM336.4 187.2v.2z"/>
</g>
<path d="M336.4 187.2v.2z" fill="none" stroke="#3a414a" stroke-width=".28"/>
<path d="M371.8 162.1l.6-.2h23.5a.92 .92 0 0 1 1 1v17.1a.92 .92 0 0 1-1 1h-23.5a.92 .92 0 0 1-.9-1v-17.1z" fill="#fff"/>
<path d="M371.8 162.1l.6-.2h23.5a.92 .92 0 0 1 1 1v17.1a.92 .92 0 0 1-1 1h-23.5a.92 .92 0 0 1-.9-1v-17.1z" fill="none" stroke="#3a414a" stroke-width=".28"/>
<path d="M290.1 191.9h16.4v.1h-16.4zM312.6 191.9h16.6l.5-.2 .3-.4v-12.5a1.06 1.06 0 0 1 1.2-1.1h40.1v.2h-40.5l-.6 .6v12.8l-.5 .6-17.1 .1z" fill="#3a414a"/>
<path d="M290.1 191.9h16.4v.1h-16.4zM312.6 191.9h16.6l.5-.2 .3-.4v-12.5a1.06 1.06 0 0 1 1.2-1.1h40.1v.2h-40.5l-.6 .6v12.8l-.5 .6-17.1 .1z" fill="none" stroke="#3a414a" stroke-width=".28"/>
<g fill="#3a414a">
<path d="M289.2 192l2-1.2v2.4z"/>
<path d="M289 192l2.3-1.4v2.7zM289.3 192l1.8 1v-2.1z"/>
</g>
<path d="M289 192l2.3-1.4v2.7zM289.3 192l1.8-1.1v2.1z" fill="none" stroke="#3a414a" stroke-width=".28"/>
<g fill="#3a414a">
<path d="M371.3 177.7v.2z"/>
<path d="M371.3 177.7v.2zM371.3 177.7v.2z"/>
</g>
<path d="M371.3 177.7v.2z" fill="none" stroke="#3a414a" stroke-width=".28"/>
<path d="M290.1 179.5h17.9v.2h-17.9zM311.5 179.5h14.6l.4-.1 .4-.5v-3.3a1.06 1.06 0 0 1 1.1-1.1h43.3v.2h-43.3l-.7 .2-.3 .4v3.7l-.6 .7h-14.9z" fill="#3a414a"/>
<path d="M290.1 179.5h17.9v.2h-17.9zM311.5 179.5h14.6l.4-.1 .4-.5v-3.3a1.06 1.06 0 0 1 1.1-1.1h43.3v.2h-43.3l-.7 .2-.3 .4v3.7l-.6 .7h-14.9z" fill="none" stroke="#3a414a" stroke-width=".28"/>
<g fill="#3a414a">
<path d="M289.2 179.6l2-1.2v2.4z"/>
<path d="M289 179.6l2.3-1.3v2.7zM289.3 179.6l1.8 1.1v-2.2z"/>
</g>
<path d="M289 179.6l2.3-1.3v2.7zM289.3 179.6l1.8-1.1v2.2z" fill="none" stroke="#3a414a" stroke-width=".28"/>
<g fill="#3a414a">
<path d="M371.3 174.5v.2z"/>
<path d="M371.3 174.5v.2zM371.3 174.5v.2z"/>
</g>
<path d="M371.3 174.5v.2z" fill="none" stroke="#3a414a" stroke-width=".28"/>
<path d="M290.1 175.1h17.6v.2h-17.6zM311.2 175.1h11.7l.5-.2 .3-.4v-2.1a1.06 1.06 0 0 1 1.1-1h46.5v.1h-46.5l-.6 .2-.4 .4v2.5l-.7 .7h-11.9z" fill="#3a414a"/>
<path d="M290.1 175.1h17.6v.2h-17.6zM311.2 175.1h11.7l.5-.2 .3-.4v-2.1a1.06 1.06 0 0 1 1.1-1h46.5v.1h-46.5l-.6 .2-.4 .4v2.5l-.7 .7h-11.9z" fill="none" stroke="#3a414a" stroke-width=".28"/>
<g fill="#3a414a">
<path d="M289.2 175.2l2-1.2v2.4z"/>
<path d="M289 175.2l2.3-1.4v2.7zM289.3 175.2l1.8 1.1v-2.2z"/>
</g>
<path d="M289 175.2l2.3-1.4v2.7zM289.3 175.2l1.8-1.1v2.2z" fill="none" stroke="#3a414a" stroke-width=".28"/>
<g fill="#3a414a">
<path d="M371.3 171.4v.1z"/>
<path d="M371.3 171.4v.1zM371.3 171.4v.1z"/>
</g>
<path d="M371.3 171.4v.1z" fill="none" stroke="#3a414a" stroke-width=".28"/>
<path d="M290.1 196.5h18.4v.1h-18.4zM322.3 168.6l.9-.4h48.1v.2h-48.6l-.4 .6v26.9l-.5 .6-.5 .1h-9.3v-.1h9.3l.5-.2 .3-.4v-27z" fill="#3a414a"/>
<path d="M322.3 168.6l.9-.4h48.1v.2h-48.6l-.4 .6v26.9l-.5 .6-.5 .1h-9.3v-.1h9.3l.5-.2 .3-.4v-27zM290.1 196.5h18.4v.1h-18.4z" fill="none" stroke="#3a414a" stroke-width=".28"/>
<g fill="#3a414a">
<path d="M289.2 196.6l2-1.2v2.4z"/>
<path d="M289 196.6l2.3-1.4v2.7zM289.3 196.6l1.8 1v-2.1z"/>
</g>
<path d="M289 196.6l2.3-1.4v2.7zM289.3 196.6l1.8-1.1v2.1z" fill="none" stroke="#3a414a" stroke-width=".28"/>
<g fill="#3a414a">
<path d="M371.3 168.2v.2z"/>
<path d="M371.3 168.2v.2zM371.3 168.2v.2z"/>
</g>
<path d="M371.3 168.2v.2z" fill="none" stroke="#3a414a" stroke-width=".28"/>
<path d="M290.1 167h18.6v.1h-18.6zM312.1 167l17.5-.1 .4-.4v-3.2a1.1 1.1 0 0 1 1.2-.9h40.1v.1h-40.1l-.5 .1-.5 .7v3.1a.93 .93 0 0 1-1 .7h-17.1z" fill="#3a414a"/>
<path d="M290.1 167h18.6v.1h-18.6zM312.1 167l17.5-.1 .4-.4v-3.2a1.1 1.1 0 0 1 1.2-.9h40.1v.1h-40.1l-.5 .1-.5 .7v3.1a.93 .93 0 0 1-1 .7h-17.1z" fill="none" stroke="#3a414a" stroke-width=".28"/>
<g fill="#3a414a">
<path d="M289.2 167.1l2-1.3v2.5z"/>
<path d="M289 167.1l2.3-1.4v2.7zM289.3 167.1l1.8 1v-2.1z"/>
</g>
<path d="M289 167.1l2.3-1.4v2.7zM289.3 167.1l1.8-1.1v2.1z" fill="none" stroke="#3a414a" stroke-width=".28"/>
<g fill="#3a414a">
<path d="M371.3 162.4h.2l-.2 .1z"/>
<path d="M371.3 162.4h.2l-.2 .1zM371.3 162.4v.1l.2-.1z"/>
</g>
<path d="M371.3 162.4h.2l-.2 .1z" fill="none" stroke="#3a414a" stroke-width=".28"/>
<path d="M136.7 150.1l.8-.3h21.1v.1h-21.1l-.6 .3-.2 .3-.1 77.1 .5 .8h167.1l.5-.8v-72.5l-.2-.4-.7-.3h-13.7v-.2h13.7l.8 .3 .3 .6-.1 73-.5 .5-.5 .1-166.8-.1-.4-.5-.2-.5v-76.8z" fill="#3a414a"/>
<path d="M136.7 150.1l.8-.3h21.1v.1h-21.1l-.6 .3-.2 .3-.1 77.1 .5 .8h167.1l.5-.8v-72.5l-.2-.4-.7-.3h-13.7v-.2h13.7l.8 .3 .3 .6-.1 73-.5 .5-.5 .1-166.8-.1-.4-.5-.2-.5v-76.8z" fill="none" stroke="#3a414a" stroke-width=".28"/>
<g fill="#3a414a">
<path d="M289.2 154.3l2-1.2v2.4z"/>
<path d="M289 154.3l2.3-1.3v2.7zM289.3 154.3l1.8 1.1v-2.1z"/>
</g>
<path d="M289 154.3l2.3-1.3v2.7zM289.3 154.3l1.8-1v2.1z" fill="none" stroke="#3a414a" stroke-width=".28"/>
<path d="M152.2 198.2h.2v45.3l.3 .6 .3 .2h141.7l.3-.2 .3-.6v-92.6l-.3-.6-.5-.2h-5.4v-.2h5.5l.4 .2 .4 .5v92.9l-.2 .6-.5 .4h-141.7l-.6-.4-.2-.6zM152.2 176.6h.2v18.2h-.2zM152.5 154.7l.8-.3h4.3v.1h-4.5l-.7 .6v18.1h-.2v-17.8z" fill="#3a414a"/>
<path d="M152.5 154.7l.8-.3h4.3v.1h-4.5l-.7 .6v18.1h-.2v-17.8zM152.2 176.6h.2v18.2h-.2zM152.2 198.2h.2v45.3l.3 .6 .3 .2h141.7l.3-.2 .3-.6v-92.6l-.3-.6-.5-.2h-5.4v-.2h5.5l.4 .2 .4 .5v92.9l-.2 .6-.5 .4h-141.7l-.6-.4-.2-.6z" fill="none" stroke="#3a414a" stroke-width=".28"/>
<g fill="#3a414a">
<path d="M156.5 153.2l2 1.2-2 1.2z"/>
<path d="M156.4 153.1l2.3 1.3-2.3 1.4zM156.5 153.4v2.1l1.9-1.1z"/>
</g>
<path d="M156.4 153.1l2.3 1.3-2.3 1.4zM156.5 153.4l1.9 1-1.9 1.1z" fill="none" stroke="#3a414a" stroke-width=".28"/>
<path d="M213.1 254.2l.6-.2h23.5a.92 .92 0 0 1 .9 1v17.1a.92 .92 0 0 1-.9 .9h-23.5a.92 .92 0 0 1-1-.9v-17.1z" fill="#fff"/>
<path d="M213.1 254.2l.6-.2h23.5a.92 .92 0 0 1 .9 1v17.1a.92 .92 0 0 1-.9 .9h-23.5a.92 .92 0 0 1-1-.9v-17.1z" fill="none" stroke="#3a414a" stroke-width=".28"/>
<path d="M238.3 257.1h12.4v.2h-12.4zM266.7 231.2h.2l-.2 25.5-.4 .4-.5 .2h-11.9v-.2h11.9l.8-.5z" fill="#3a414a"/>
<path d="M266.7 231.2h.2l-.2 25.5-.4 .4-.5 .2h-11.9v-.2h11.9l.8-.5zM238.3 257.1h12.4v.2h-12.4z" fill="none" stroke="#3a414a" stroke-width=".28"/>
<g fill="#3a414a">
<path d="M238.2 257.1l.1 .2z"/>
<path d="M238.2 257.1l.1 .2zM238.2 257.1l.1 .2z"/>
</g>
<path d="M238.2 257.1l.1 .2z" fill="none" stroke="#3a414a" stroke-width=".28"/>
<g fill="#3a414a">
<path d="M266.8 228.9l.7 2.2h-1.5z"/>
<path d="M266.8 228.6l.8 2.6h-1.7zM266.8 229.1l-.6 1.9h1.2z"/>
</g>
<path d="M266.8 228.6l.8 2.6h-1.7zM266.8 229.1l.6 1.9h-1.2z" fill="none" stroke="#3a414a" stroke-width=".28"/>
<path d="M239.3 266.6h12.8v.2h-12.8zM275.1 244.6h.1v21.1l-.2 .7-.8 .4h-18.5v-.2h18.5l.6-.2 .3-.7z" fill="#3a414a"/>
<path d="M275.1 244.6h.1v21.1l-.2 .7-.8 .4h-18.5v-.2h18.5l.6-.2 .3-.7zM239.3 266.6h12.8v.2h-12.8z" fill="none" stroke="#3a414a" stroke-width=".28"/>
<g fill="#3a414a">
<path d="M238.4 266.7l2-1.2v2.4z"/>
<path d="M238.2 266.7l2.3-1.3v2.6zM238.5 266.7l1.8 1.1v-2.2z"/>
</g>
<path d="M238.2 266.7l2.3-1.3v2.6zM238.5 266.7l1.8-1.1v2.2z" fill="none" stroke="#3a414a" stroke-width=".28"/>
<path d="M275.1 244.5l.1 .1z" fill="#3a414a"/>
<path d="M275.1 244.5l.1 .1z" fill="none" stroke="#3a414a" stroke-width=".28"/>
<path d="M25.7 178.6l.7-.2h23.4a.92 .92 0 0 1 1 1v7a.92 .92 0 0 1-1 .9h-23.4a.92 .92 0 0 1-1-.9v-7z" fill="#fff"/>
<path d="M25.7 178.6l.7-.2h23.4a.92 .92 0 0 1 1 1v7a.92 .92 0 0 1-1 .9h-23.4a.92 .92 0 0 1-1-.9v-7z" fill="none" stroke="#3a414a" stroke-width=".28"/>
<path d="M25.7 191.9l.7-.2h23.4a.92 .92 0 0 1 1 1v7.6a.92 .92 0 0 1-1 .9h-23.4a.92 .92 0 0 1-1-.9v-7.6z" fill="#fff"/>
<path d="M25.7 191.9l.7-.2h23.4a.92 .92 0 0 1 1 1v7.6a.92 .92 0 0 1-1 .9h-23.4a.92 .92 0 0 1-1-.9v-7.6z" fill="none" stroke="#3a414a" stroke-width=".28"/>
<path d="M51.3 178.3h14.7v.2h-14.7zM76.3 178.3h15.7v.2h-15.7z" fill="#3a414a"/>
<path d="M51.3 178.3h14.7v.2h-14.7zM76.3 178.3h15.7v.2h-15.7z" fill="none" stroke="#3a414a" stroke-width=".28"/>
<g fill="#3a414a">
<path d="M50.4 178.4l2-1.2v2.4z"/>
<path d="M50.2 178.4l2.3-1.3v2.7zM50.5 178.4l1.9 1.1v-2.2z"/>
</g>
<path d="M50.2 178.4l2.3-1.3v2.7zM50.5 178.4l1.9-1.1v2.2z" fill="none" stroke="#3a414a" stroke-width=".28"/>
<g fill="#3a414a">
<path d="M92 178.3v.2z"/>
<path d="M92 178.3v.2zM92 178.3v.2z"/>
</g>
<path d="M92 178.3v.2z" fill="none" stroke="#3a414a" stroke-width=".28"/>
<path d="M51.3 187.2h14.7v.2h-14.7zM76.3 187.2h15.6v.2h-15.6z" fill="#3a414a"/>
<path d="M51.3 187.2h14.7v.2h-14.7zM76.3 187.2h15.6v.2h-15.6z" fill="none" stroke="#3a414a" stroke-width=".28"/>
<g fill="#3a414a">
<path d="M50.4 187.3l2-1.2v2.4z"/>
<path d="M50.2 187.3l2.3-1.3v2.7zM50.5 187.3l1.9 1.1v-2.2z"/>
</g>
<path d="M50.2 187.3l2.3-1.3v2.7zM50.5 187.3l1.9-1.1v2.2z" fill="none" stroke="#3a414a" stroke-width=".28"/>
<g fill="#3a414a">
<path d="M91.9 187.2l.1 .2z"/>
<path d="M91.9 187.2l.1 .2zM91.9 187.2l.1 .2z"/>
</g>
<path d="M91.9 187.2l.1 .2z" fill="none" stroke="#3a414a" stroke-width=".28"/>
<path d="M51.3 191.6h14.7v.2h-14.7zM76.3 191.6h15.6v.2h-15.6z" fill="#3a414a"/>
<path d="M51.3 191.6h14.7v.2h-14.7zM76.3 191.6h15.6v.2h-15.6z" fill="none" stroke="#3a414a" stroke-width=".28"/>
<g fill="#3a414a">
<path d="M50.4 191.7l2-1.2v2.4z"/>
<path d="M50.2 191.7l2.3-1.3v2.7zM50.5 191.7l1.9 1.1v-2.2z"/>
</g>
<path d="M50.2 191.7l2.3-1.3v2.7zM50.5 191.7l1.9-1.1v2.2z" fill="none" stroke="#3a414a" stroke-width=".28"/>
<g fill="#3a414a">
<path d="M91.9 191.6l.1 .2z"/>
<path d="M91.9 191.6l.1 .2zM91.9 191.6l.1 .2z"/>
</g>
<path d="M91.9 191.6l.1 .2z" fill="none" stroke="#3a414a" stroke-width=".28"/>
<path d="M52 199.9h16.1v.2h-16.1zM78.5 199.9h13.1l.6-.6 .1-2.5h.2l-.1 2.6-.7 .7h-13.2z" fill="#3a414a"/>
<path d="M52 199.9h16.1v.2h-16.1zM78.5 199.9h13.1l.6-.6 .1-2.5h.2l-.1 2.6-.7 .7h-13.2z" fill="none" stroke="#3a414a" stroke-width=".28"/>
<g fill="#3a414a">
<path d="M51 200l2.1-1.2v2.4z"/>
<path d="M50.9 200l2.3-1.3v2.7zM51.2 200l1.8 1.1v-2.2z"/>
</g>
<path d="M50.9 200l2.3-1.3v2.7zM51.2 200l1.8-1.1v2.2z" fill="none" stroke="#3a414a" stroke-width=".28"/>
<g fill="#3a414a">
<path d="M92.3 196.6l.2 .2z"/>
<path d="M92.3 196.6l.2 .2zM92.3 196.6l.2 .2z"/>
</g>
<path d="M92.3 196.6l.2 .2z" fill="none" stroke="#3a414a" stroke-width=".28"/>
<path d="M159.1 76.4l.6-.2h23.5a.92 .92 0 0 1 .9 1v17.1a.92 .92 0 0 1-.9 .9h-23.5a.92 .92 0 0 1-1-.9v-17.1z" fill="#fff"/>
<path d="M159.1 76.4l.6-.2h23.5a.92 .92 0 0 1 .9 1v17.1a.92 .92 0 0 1-.9 .9h-23.5a.92 .92 0 0 1-1-.9v-17.1z" fill="none" stroke="#3a414a" stroke-width=".28"/>
<path d="M194 79.6l.6-.2h23.5a.92 .92 0 0 1 1 .9v10.8a.92 .92 0 0 1-1 1h-23.5a.92 .92 0 0 1-.9-1v-10.8z" fill="#fff"/>
<path d="M194 79.6l.6-.2h23.5a.92 .92 0 0 1 1 .9v10.8a.92 .92 0 0 1-1 1h-23.5a.92 .92 0 0 1-.9-1v-10.8z" fill="none" stroke="#3a414a" stroke-width=".28"/>
<path d="M95.2 171.3h8.9l.6 .4 .1 .5 .1 2.9h-.2v-2.9l-.5-.7-9-.1zM43.1 100.2l.7-.3h103.6v.2h-103.6l-.6 .2-.3 .7 .1 69.8 .8 .5h46.4v.1h-46.4l-.8-.4-.2-.6v-69.4zM152.4 99.9h69l.5-.2 .3-.6-.1-7.3-.5-.6h-2.4v-.2l2.4 .1 .5 .4 .2 .4v7.3l-.3 .6-.5 .3h-69.1z" fill="#3a414a"/>
<path d="M152.4 99.9h69l.5-.2 .3-.6-.1-7.3-.5-.6h-2.4v-.2l2.4 .1 .5 .4 .2 .4v7.3l-.3 .6-.5 .3h-69.1zM43.1 100.2l.7-.3h103.6v.2h-103.6l-.6 .2-.3 .7 .1 69.8 .8 .5h46.4v.1h-46.4l-.8-.4-.2-.6v-69.4zM95.2 171.3h8.9l.6 .4 .1 .5 .1 2.9h-.2v-2.9l-.5-.7-9-.1z" fill="none" stroke="#3a414a" stroke-width=".28"/>
<g fill="#3a414a">
<path d="M219.2 91v.2z"/>
<path d="M219.2 91v.2zM219.2 91v.2z"/>
</g>
<path d="M219.2 91v.2z" fill="none" stroke="#3a414a" stroke-width=".28"/>
<g fill="#3a414a">
<path d="M104 175.2h1.5l-.7 2.3z"/>
<path d="M103.9 175.1h1.7l-.8 2.6zM104.2 175.3l.6 1.9 .6-1.9z"/>
</g>
<path d="M103.9 175.1h1.7l-.8 2.6zM104.2 175.3h1.2l-.6 1.9z" fill="none" stroke="#3a414a" stroke-width=".28"/>
<path d="M225.8 79.6l.6-.2h23.5a.92 .92 0 0 1 .9 .9v10.8a.92 .92 0 0 1-.9 1h-23.5a.92 .92 0 0 1-1-1v-10.8z" fill="#fff"/>
<path d="M225.8 79.6l.6-.2h23.5a.92 .92 0 0 1 .9 .9v10.8a.92 .92 0 0 1-.9 1h-23.5a.92 .92 0 0 1-1-1v-10.8zM219.2 85.7h3.5" fill="none" stroke="#3a414a" stroke-width=".28"/>
<path d="M219.2 85.6v.2z" fill="#3a414a"/>
<path d="M219.2 85.6v.2z" fill="none" stroke="#3a414a" stroke-width=".28"/>
<path d="M222.8 85l2.3 .7-2.3 .8z" fill="#3a414a"/>
<path d="M222.8 85l2.3 .7-2.3 .8z" fill="none" stroke="#3a414a" stroke-width=".28"/>
<path d="M263.9 76.4l.6-.2h23.5a.92 .92 0 0 1 .9 1v17.1a.92 .92 0 0 1-.9 .9h-23.5a.92 .92 0 0 1-1-.9v-17.1z" fill="#fff"/>
<path d="M263.9 76.4l.6-.2h23.5a.92 .92 0 0 1 .9 1v17.1a.92 .92 0 0 1-.9 .9h-23.5a.92 .92 0 0 1-1-.9v-17.1z" fill="none" stroke="#3a414a" stroke-width=".28"/>
<path d="M251 85.6h3.2v.2h-3.2zM257.7 85.6h3.1v.2h-3.1z" fill="#3a414a"/>
<path d="M251 85.6h3.2v.2h-3.2zM257.7 85.6h3.1v.2h-3.1z" fill="none" stroke="#3a414a" stroke-width=".28"/>
<g fill="#3a414a">
<path d="M250.9 85.6l.1 .2z"/>
<path d="M250.9 85.6l.1 .2zM250.9 85.6l.1 .2z"/>
</g>
<path d="M250.9 85.6l.1 .2z" fill="none" stroke="#3a414a" stroke-width=".28"/>
<g fill="#3a414a">
<path d="M260.9 85l2.3 .7-2.3 .8z"/>
<path d="M260.8 84.9l2.6 .8-2.6 .9zM261 85.1v1.2l1.9-.6z"/>
</g>
<path d="M184.3 85.7h6.7M260.8 84.9l2.6 .8-2.6 .9zM261 85.1l1.9 .6-1.9 .6z" fill="none" stroke="#3a414a" stroke-width=".28"/>
<path d="M184.2 85.6l.1 .2z" fill="#3a414a"/>
<path d="M184.2 85.6l.1 .2z" fill="none" stroke="#3a414a" stroke-width=".28"/>
<path d="M191.1 85l2.2 .7-2.2 .8z" fill="#3a414a"/>
<path d="M191.1 85l2.2 .7-2.2 .8z" fill="none" stroke="#3a414a" stroke-width=".28"/>
<path d="M203.5 203.4l.7-.2h39.2a.92 .92 0 0 1 .9 1v17.1a.92 .92 0 0 1-.9 .9h-39.2a.92 .92 0 0 1-1-.9v-17.1z" fill="#fff"/>
<path d="M203.5 203.4l.7-.2h39.2a.92 .92 0 0 1 .9 1v17.1a.92 .92 0 0 1-.9 .9h-39.2a.92 .92 0 0 1-1-.9v-17.1zM244.5 212.7h16.3" fill="none" stroke="#3a414a" stroke-width=".28"/>
<path d="M244.4 212.6l.1 .2z" fill="#3a414a"/>
<path d="M244.4 212.6l.1 .2z" fill="none" stroke="#3a414a" stroke-width=".28"/>
<path d="M260.9 212l2.3 .7-2.3 .8z" fill="#3a414a"/>
<path d="M185.3 212.7h17.7M260.9 212l2.3 .7-2.3 .8z" fill="none" stroke="#3a414a" stroke-width=".28"/>
<path d="M184.4 212.7l2-1.2v2.4z" fill="#3a414a"/>
<path d="M184.4 212.7l2-1.2v2.4z" fill="none" stroke="#3a414a" stroke-width=".28"/>
<path d="M203 212.6l.1 .2z" fill="#3a414a"/>
<path d="M203 212.6l.1 .2z" fill="none" stroke="#3a414a" stroke-width=".28"/>
<g font-size="3.5" fill="#3a414a">
<text x="266.2" y="82.3">5V Supply to</text>
<text x="162.2" y="86.4">12V Battery</text>
<text x="201.1" y="86.3">Button</text>
<text x="234.2" y="86.5">7805</text>
<text x="265.6" y="86.6">Atmega 328p</text>
<text x="268" y="90.8">&amp; Sensors</text>
<text x="159.5" y="108.4">ATM</text>
<text x="166.7" y="108.4">EGA 328P</text>
<text x="210.8" y="112">M</text>
<text x="213.7" y="112">. Ahsan Sajjad</text>
<text x="264.3" y="108.4">ATM</text>
<text x="271.5" y="108.4">EGA 328P</text>
<text x="346.7" y="108.7">Current Sensor</text>
<text x="159.5" y="116.9">A0</text>
<text x="283.7" y="116.9">A0</text>
<text x="96.6" y="125.4">UltraSonic</text>
<text x="159.5" y="121.1">A1</text>
<text x="159.5" y="125.3">A2</text>
<text x="283.7" y="121.1">A1</text>
<text x="283.7" y="125.3">A2</text>
<text x="347" y="120">Voltage Sensor</text>
<text x="99.2" y="129.7">Sensor</text>
<text x="159.5" y="129.6">A3</text>
<text x="283.7" y="129.6">A3</text>
<text x="159.5" y="133.8">A4</text>
<text x="207.5" y="137.4">M</text>
<text x="215.3" y="137.4">ahmood</text>
<text x="229.1" y="137.4">Ghauri</text>
<text x="283.7" y="133.8">A4</text>
<text x="351.2" y="136.7">I2C</text>
<text x="421.3" y="137.3">16x2 Display</text>
<text x="159.5" y="138">A5</text>
<text x="283.7" y="138">A5</text>
<text x="64.3" y="155.5">IR Sensors</text>
<text x="159.5" y="150.7">Tx</text>
<text x="159.5" y="155">Rx</text>
<text x="283.7" y="155">Rx</text>
<text x="284.2" y="150.7">Tx</text>
<text x="68.8" y="159.7">Array</text>
<text x="159.5" y="159.1">D2</text>
<text x="283.5" y="159.1">D2</text>
<text x="159.5" y="163.4">D3</text>
<text x="159.5" y="167.6">D4</text>
<text x="211.1" y="162.7">M</text>
<text x="214.1" y="162.7">. Ryan Sabaja</text>
<text x="283.5" y="163.4">D3</text>
<text x="283.5" y="167.6">D4</text>
<text x="159.5" y="171.8">D5</text>
<text x="283.5" y="171.8">D5</text>
<text x="373.9" y="172.1">Color Sensor</text>
<text x="159.5" y="176.1">D6</text>
<text x="283.5" y="176.1">D6</text>
<text x="31.9" y="183.4">M</text>
<text x="34.9" y="183.4">otor A</text>
<text x="98.3" y="183.8">M</text>
<text x="101.2" y="183.8">OTOR</text>
<text x="159.5" y="180.3">D7</text>
<text x="159.5" y="184.5">D8</text>
<text x="283.5" y="180.3">D7</text>
<text x="283.5" y="184.5">D8</text>
<text x="98.1" y="188.1">DRIVER</text>
<text x="159.5" y="188.8">D9</text>
<text x="213.2" y="188.1">Haid</text>
<text x="220.4" y="188.1">ar Sajjad</text>
<text x="283.5" y="188.8">D9</text>
<text x="342.6" y="188.4">Encod</text>
<text x="352.6" y="188.4">er</text>
<text x="31.9" y="197.2">M</text>
<text x="34.9" y="197.2">otor B</text>
<text x="99.6" y="192.4">L293D</text>
<text x="159.5" y="193">D10</text>
<text x="159.5" y="197.2">D11</text>
<text x="281.6" y="193">D10</text>
<text x="281.8" y="197.2">D11</text>
<text x="159.5" y="201.5">D12</text>
<text x="281.6" y="201.5">D12</text>
<text x="159.5" y="205.7">D13</text>
<text x="281.6" y="205.7">D13</text>
<text x="176.7" y="214.2">D03</text>
<text x="217.2" y="213.4">Interrupt</text>
<text x="265" y="214.2">D03</text>
<text x="98" y="216.4">SD Card</text>
<text x="218" y="261.9">Bluetooth</text>
<text x="219.6" y="266.1">M</text>
<text x="222.5" y="266.1">od</text>
<text x="226.4" y="266.1">ule</text>
</g>
<g font-size="2.8" fill="#333">
<text x="254.2" y="86.3">5V</text>
<text x="147.4" y="100.6">12V</text>
<text x="139.9" y="116.4">IR 1</text>
<text x="134.7" y="124.4">TRIG</text>
<text x="139.3" y="120.4">IR 2</text>
<text x="134" y="129.1">ECHO</text>
<text x="398.3" y="130.7">D1</text>
<text x="398.3" y="127.6">DO</text>
<text x="141.2" y="133.4">IR 3</text>
<text x="301.5" y="136.9">SCL</text>
<text x="302.7" y="133.9">SDA</text>
<text x="398.5" y="133.9">D2</text>
<text x="398.6" y="137.1">D3</text>
<text x="141.2" y="138">IR 4</text>
<text x="398.6" y="140.3">D4</text>
<text x="398.8" y="143.4">D5</text>
<text x="398.5" y="146.6">D6</text>
<text x="143.4" y="159.2">CS</text>
<text x="141.8" y="162.4">IR 5</text>
<text x="142.8" y="168">IR 6</text>
<text x="308.6" y="167.5">S0</text>
<text x="90.2" y="171.9">12V</text>
<text x="140.1" y="171.1">enable A</text>
<text x="66" y="178.9">OUTA1</text>
<text x="140.7" y="175.4">enable B</text>
<text x="143.1" y="179.9">IN A 1</text>
<text x="307.7" y="175.7">S2</text>
<text x="144.1" y="184.3">IN A 2</text>
<text x="308" y="180.2">S3</text>
<text x="65.9" y="187.8">OUTA2</text>
<text x="143.4" y="187.8">IN B 1</text>
<text x="306.7" y="187.8">OUT</text>
<text x="65.9" y="192.2">OUTB1</text>
<text x="143.7" y="192.6">IN B 2</text>
<text x="145.5" y="197">MOSI</text>
<text x="306.4" y="192.4">COP</text>
<text x="308.5" y="197">S1</text>
<text x="68.1" y="200.5">OUTB2</text>
<text x="144.7" y="201">MISO</text>
<text x="146.4" y="205.4">SCK</text>
<text x="250.5" y="257.7">Tx</text>
<text x="251.9" y="267.2">Rx</text>
</g>
</svg>
